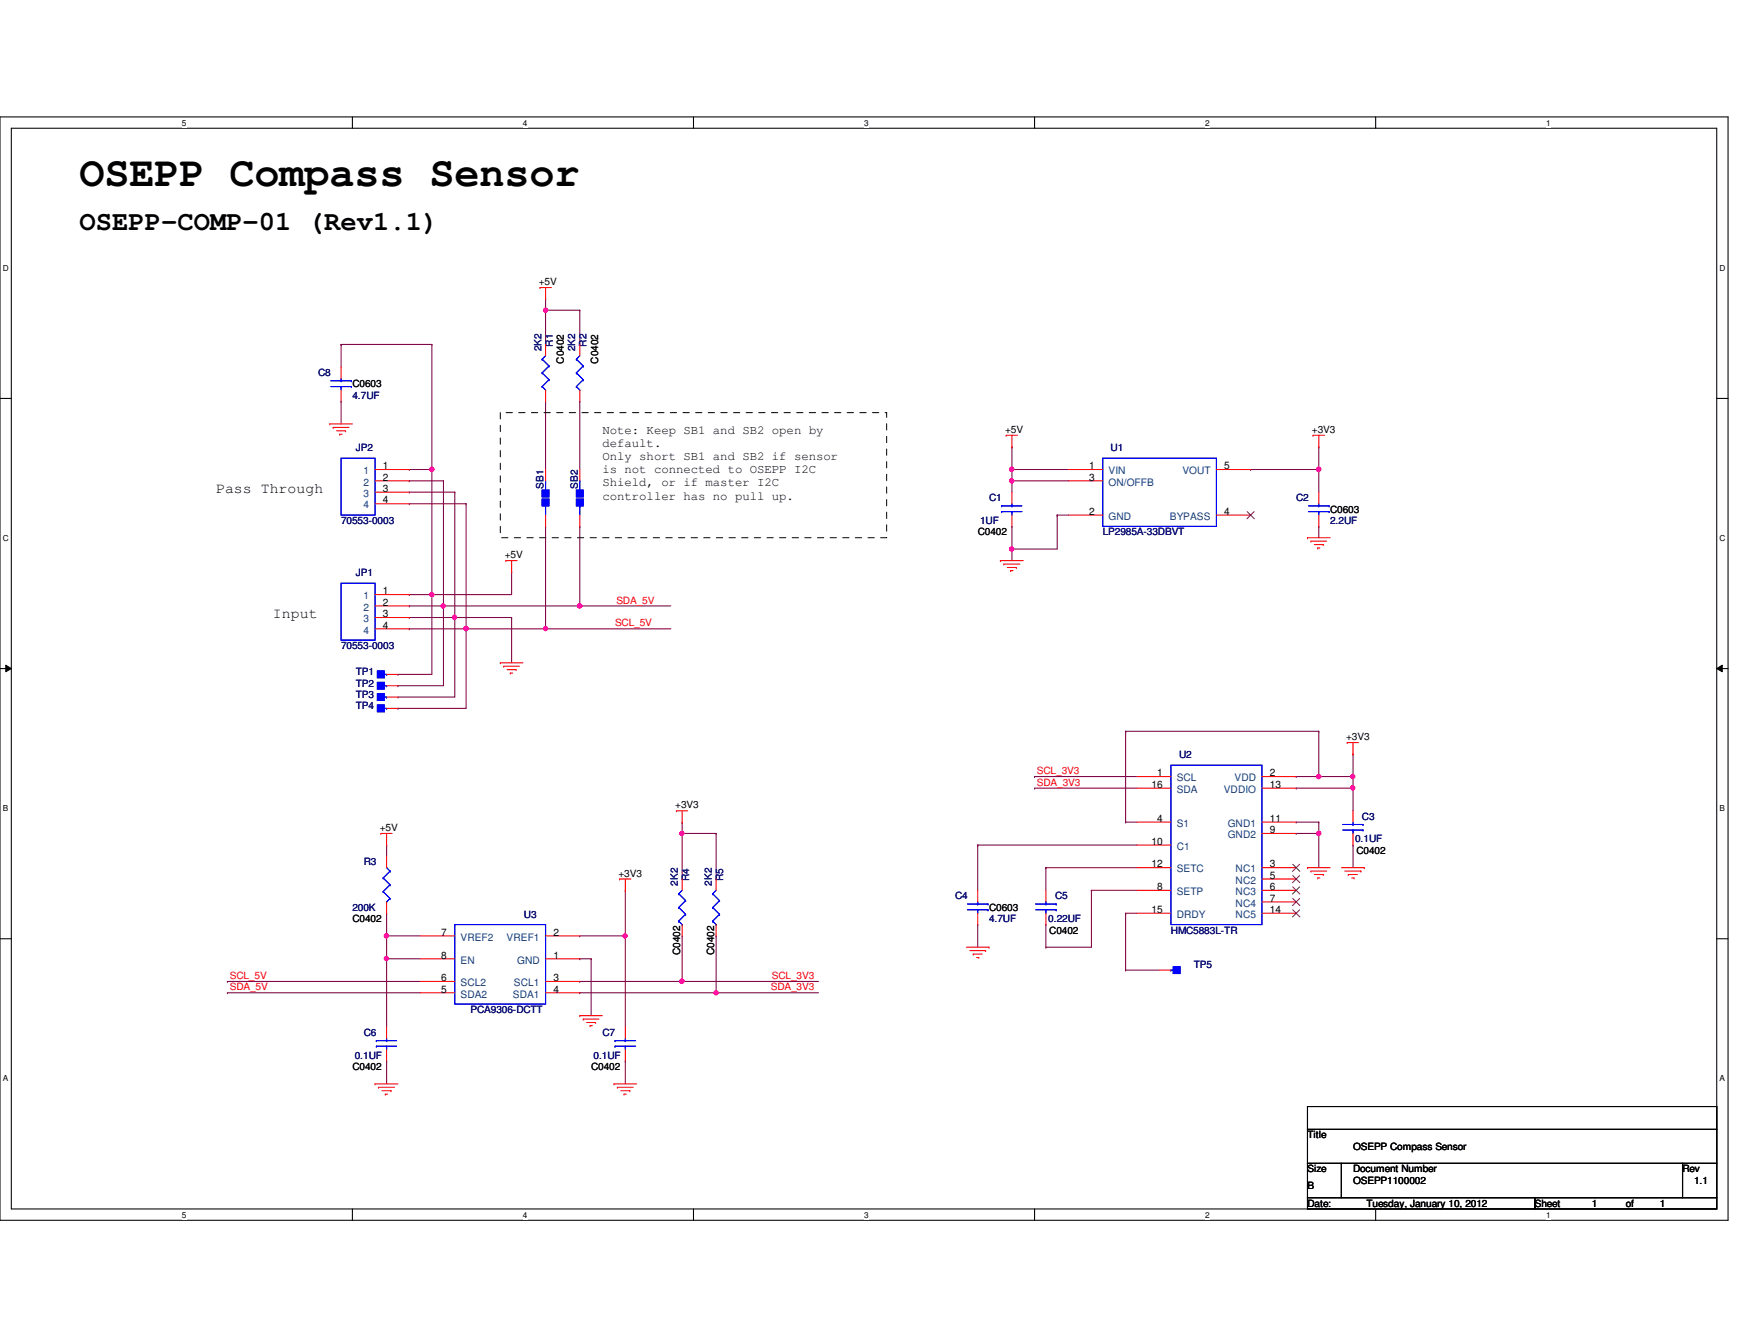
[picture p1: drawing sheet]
<svg xmlns="http://www.w3.org/2000/svg" width="279mm" height="216mm" viewBox="0 0 279 216" stroke-linecap="round" stroke-linejoin="round" font-family="sans-serif">
<path d="M0 18.8h278v177.4h-278zM1.8 20.6h274.3v173.8h-274.3z" fill="none" stroke="#000" stroke-width=".17"/>
<g fill="#fff">
<path d="M29.3 19h.7v1.5h-.7z"/>
<path d="M29.3 194.6h.7v1.4h-.7z"/>
</g>
<path d="M56.7 18.8v1.8M56.7 194.4v1.8" fill="none" stroke="#000" stroke-width=".17"/>
<g fill="#fff">
<path d="M84.1 19h.7v1.5h-.7z"/>
<path d="M84.1 194.6h.7v1.4h-.7z"/>
</g>
<path d="M111.5 18.8v1.8M111.5 194.4v1.8" fill="none" stroke="#000" stroke-width=".17"/>
<g fill="#fff">
<path d="M139 19h.7v1.5h-.7z"/>
<path d="M139 194.6h.7v1.4h-.7z"/>
</g>
<path d="M166.4 18.8v1.8M166.4 194.4v1.8" fill="none" stroke="#000" stroke-width=".17"/>
<g fill="#fff">
<path d="M193.8 19h.8v1.5h-.8z"/>
<path d="M193.8 194.6h.8v1.4h-.8z"/>
</g>
<path d="M221.3 18.8v1.8M221.3 194.4v1.8" fill="none" stroke="#000" stroke-width=".17"/>
<g fill="#fff">
<path d="M248.7 19h.7v1.5h-.7z"/>
<path d="M248.7 194.6h.7v1.4h-.7z"/>
<path d="M.5 42.3h.9v1.5h-.9z"/>
<path d="M276.6 42.3h.9v1.5h-.9z"/>
<path d="M.5 85.8h.9v1.4h-.9z"/>
<path d="M276.6 85.8h.9v1.4h-.9z"/>
</g>
<path d="M0 64.1h1.8M276.1 64.1h1.9" fill="none" stroke="#000" stroke-width=".17"/>
<g fill="#fff">
<path d="M.5 129.2h.8v1.5h-.8z"/>
<path d="M276.6 129.2h.9v1.5h-.9z"/>
</g>
<path d="M0 107.5h1.8M276.1 107.5h1.9" fill="none" stroke="#000" stroke-width=".17"/>
<path d="M.9 106.9l.9 .6-.9 .5zM276.1 107.5l.9-.6v1.1z" fill="#000"/>
<path d="M.9 106.9l.9 .6-.9 .5zM276.1 107.5l.9-.6v1.1z" fill="none" stroke="#000" stroke-width=".16"/>
<g fill="#fff">
<path d="M.5 172.6h.8v1.5h-.8z"/>
<path d="M276.6 172.6h.9v1.5h-.9z"/>
</g>
<path d="M0 150.9h1.8M276.1 150.9h1.9" fill="none" stroke="#000" stroke-width=".17"/>
<path d="M69.5 95.6h.1M69.5 95.6h12.8M73.2 99.3h.1M73.2 99.3h9.1" fill="none" stroke="#800040" stroke-width=".17"/>
<circle cx="73.1" cy="99.2" r=".34" fill="#f0f"/>
<circle cx="73.1" cy="99.2" r=".34" fill="none" stroke="#f0f" stroke-width=".17"/>
<path d="M82.3 99.3h.1M82.3 99.3v7.3M87.8 101.1h.1M87.8 101.1h20.1" fill="none" stroke="#800040" stroke-width=".17"/>
<circle cx="87.8" cy="101" r=".34" fill="#f0f"/>
<circle cx="87.8" cy="101" r=".34" fill="none" stroke="#f0f" stroke-width=".17"/>
<path d="M93.3 97.4h.1M93.3 97.4h14.6" fill="none" stroke="#800040" stroke-width=".17"/>
<circle cx="93.2" cy="97.4" r=".36" fill="#f0f"/>
<circle cx="93.2" cy="97.4" r=".36" fill="none" stroke="#f0f" stroke-width=".17"/>
<path d="M71.3 97.4h.1M82.3 91.9h.1M82.3 91.9v3.7M87.8 84.6h.1M87.8 84.6v16.5M93.3 84.6h.1M93.3 84.6v12.8h-22" fill="none" stroke="#800040" stroke-width=".17"/>
<circle cx="71.3" cy="97.4" r=".34" fill="#f0f"/>
<circle cx="71.3" cy="97.4" r=".34" fill="none" stroke="#f0f" stroke-width=".17"/>
<path d="M75 101.1h.1M75 101.1h12.8" fill="none" stroke="#800040" stroke-width=".17"/>
<circle cx="75" cy="101" r=".36" fill="#f0f"/>
<circle cx="75" cy="101" r=".36" fill="none" stroke="#f0f" stroke-width=".17"/>
<path d="M87.8 49.9h.1M87.8 49.9v5.5" fill="none" stroke="#800040" stroke-width=".17"/>
<circle cx="87.8" cy="49.9" r=".34" fill="#f0f"/>
<circle cx="87.8" cy="49.9" r=".34" fill="none" stroke="#f0f" stroke-width=".17"/>
<path d="M87.8 49.9h.1M87.8 49.9h5.5M93.3 49.9h.1M93.3 49.9v5.5M69.5 95.6h.1M69.5 95.6v12.8" fill="none" stroke="#800040" stroke-width=".17"/>
<circle cx="69.5" cy="95.6" r=".34" fill="#f0f"/>
<circle cx="69.5" cy="95.6" r=".34" fill="none" stroke="#f0f" stroke-width=".17"/>
<g fill="none" stroke="#800040" stroke-width=".17">
<path d="M87.8 48h.1M87.8 48v1.9M162.8 77.3h.1M162.8 75.5h.1M162.8 77.3h9.1M162.8 75.5v1.8M65.8 97.4h.1M65.8 99.3h.1M65.8 95.6h.1M65.8 97.4h5.5M65.8 99.3h7.4M65.8 95.6h3.7"/>
<path d="M71.3 97.4h.1M71.3 97.4v12.8h-7.3M73.2 99.3h.1M73.2 99.3v12.8h-9.2M64 108.4h.1M64 110.2h.1M64 112.1h.1M64 113.9h.1M64 108.4h5.5M65.8 101.1h.1M65.8 101.1h9.2M75 101.1h.1"/>
<path d="M75 101.1v12.8h-11"/>
</g>
<circle cx="162.7" cy="77.3" r=".34" fill="#f0f"/>
<circle cx="162.7" cy="77.3" r=".34" fill="none" stroke="#f0f" stroke-width=".17"/>
<circle cx="162.7" cy="75.5" r=".35" fill="#f0f"/>
<circle cx="162.7" cy="75.5" r=".35" fill="none" stroke="#f0f" stroke-width=".17"/>
<path d="M162.8 75.5h.1M162.8 77.3h.1M162.8 75.5h9.1M162.8 77.3v1.8M162.8 88.3h.1M162.8 88.3v1.8" fill="none" stroke="#800040" stroke-width=".17"/>
<circle cx="162.7" cy="88.3" r=".34" fill="#f0f"/>
<circle cx="162.7" cy="88.3" r=".34" fill="none" stroke="#f0f" stroke-width=".17"/>
<path d="M201.2 75.5h.1M212.1 71.8h.1M212.1 71.8v3.7h-10.9M162.8 88.3h.1M162.8 84.6h.1M162.8 84.6v3.7M170.1 82.8h.1M170.1 82.8v5.5h-7.3M170.1 82.8h1.8" fill="none" stroke="#800040" stroke-width=".17"/>
<circle cx="212.1" cy="75.5" r=".37" fill="#f0f"/>
<circle cx="212.1" cy="75.5" r=".37" fill="none" stroke="#f0f" stroke-width=".17"/>
<path d="M212.1 75.5h.1M212.1 75.5v3.6M212.1 84.6h.1M212.1 84.6v1.8M62.2 154.1h.1M62.2 150.5h.1M62.2 154.1h5.4M62.2 150.5v3.6" fill="none" stroke="#800040" stroke-width=".17"/>
<circle cx="62.1" cy="150.4" r=".34" fill="#f0f"/>
<circle cx="62.1" cy="150.4" r=".34" fill="none" stroke="#f0f" stroke-width=".17"/>
<path d="M62.2 135.8h.1M62.2 135.8v1.9M62.2 150.5h.1M62.2 146.8h.1M62.2 154.1h.1M62.2 150.5h5.4M62.2 146.8v3.7M62.2 154.1v11M62.2 170.6h.1M62.2 170.6v3.6" fill="none" stroke="#800040" stroke-width=".17"/>
<circle cx="62.1" cy="154.1" r=".34" fill="#f0f"/>
<circle cx="62.1" cy="154.1" r=".34" fill="none" stroke="#f0f" stroke-width=".17"/>
<path d="M36.6 157.8h.1M36.6 159.6h.1M36.6 157.8h31M36.6 159.6h31M93.3 150.5h.1M100.6 143.1h.1M100.6 143.1v7.4h-7.3" fill="none" stroke="#800040" stroke-width=".17"/>
<circle cx="100.5" cy="150.4" r=".34" fill="#f0f"/>
<circle cx="100.5" cy="150.4" r=".34" fill="none" stroke="#f0f" stroke-width=".17"/>
<path d="M100.6 150.5h.1M100.6 150.5v14.6M109.7 157.8h.1M109.7 157.8h22M100.6 170.6h.1M100.6 170.6v3.6" fill="none" stroke="#800040" stroke-width=".17"/>
<circle cx="109.7" cy="157.7" r=".35" fill="#f0f"/>
<circle cx="109.7" cy="157.7" r=".35" fill="none" stroke="#f0f" stroke-width=".17"/>
<path d="M115.2 159.6h.1M115.2 159.6h16.5" fill="none" stroke="#800040" stroke-width=".17"/>
<circle cx="115.2" cy="159.6" r=".34" fill="#f0f"/>
<circle cx="115.2" cy="159.6" r=".34" fill="none" stroke="#f0f" stroke-width=".17"/>
<path d="M109.7 132.2h.1M109.7 134h.1M109.7 132.2v9.1" fill="none" stroke="#800040" stroke-width=".17"/>
<circle cx="109.7" cy="134" r=".34" fill="#f0f"/>
<circle cx="109.7" cy="134" r=".34" fill="none" stroke="#f0f" stroke-width=".17"/>
<g fill="none" stroke="#800040" stroke-width=".17">
<path d="M109.7 134h.1M109.7 134h5.5M115.2 134h.1M115.2 134v7.3M166.4 124.8h.1M166.4 126.7h.1M166.4 124.8h16.5M166.4 126.7h16.5M208.5 126.7h.1M217.6 135.8h.1M217.6 124.8h.1M217.6 124.8v1.9h-9.1"/>
<path d="M217.6 135.8v3.7M93.3 157.8h.1M93.3 159.6h.1M109.7 150.5h.1M109.7 150.5v7.3h-16.4M115.2 150.5h.1M115.2 150.5v9.1h-21.9"/>
</g>
<circle cx="217.6" cy="126.7" r=".34" fill="#f0f"/>
<circle cx="217.6" cy="126.7" r=".34" fill="none" stroke="#f0f" stroke-width=".17"/>
<path d="M208.5 124.8h.1M208.5 132.2h.1M208.5 124.8h3.6M208.5 132.2h3.6M212.1 134h.1M212.1 134v5.5" fill="none" stroke="#800040" stroke-width=".17"/>
<circle cx="212.1" cy="134" r=".36" fill="#f0f"/>
<circle cx="212.1" cy="134" r=".36" fill="none" stroke="#f0f" stroke-width=".17"/>
<g fill="none" stroke="#800040" stroke-width=".17">
<path d="M181.1 117.6h.1M181.1 117.6v14.6M181.1 117.6h31M212.1 117.6h.1M212.1 117.6v7.2M181.1 132.2h.1M181.1 132.2h1.8M208.5 134h.1M208.5 134h3.6M212.1 124.8h.1M212.1 124.8h5.5M217.6 126.7h.1"/>
<path d="M217.6 126.7v3.6"/>
</g>
<circle cx="217.6" cy="124.8" r=".34" fill="#f0f"/>
<circle cx="217.6" cy="124.8" r=".34" fill="none" stroke="#f0f" stroke-width=".17"/>
<circle cx="212.1" cy="124.8" r=".36" fill="#f0f"/>
<circle cx="212.1" cy="124.8" r=".36" fill="none" stroke="#f0f" stroke-width=".17"/>
<g fill="none" stroke="#800040" stroke-width=".17">
<path d="M69.5 75.5h.1M69.5 75.5v20.1M87.8 64.5h.1M87.8 64.5v11M93.3 64.5h.1M93.3 64.5v11M162.8 71.8h.1M162.8 71.8v3.7M157.3 135.8h.1M157.3 135.8h25.6M157.3 135.8v7.3M168.2 139.5h.1"/>
<path d="M168.2 139.5v3.6M168.2 139.5h14.7M212.1 132.2h.1M212.1 132.2v1.8M217.6 121.2h.1M217.6 121.2v3.6M157.3 148.6h.1M157.3 148.6v3.7M168.2 148.6h.1M168.2 152.3h.1M168.2 148.6v3.7M175.6 143.1h.1"/>
<path d="M175.6 143.1v9.2h-7.4M175.6 143.1h7.3M181.1 146.8h.1M181.1 156h.1M181.1 146.8h1.8M181.1 146.8v9.2M181.1 156h5.4"/>
</g>
<circle cx="69.5" cy="75.5" r=".35" fill="#f0f"/>
<circle cx="69.5" cy="75.5" r=".35" fill="none" stroke="#f0f" stroke-width=".17"/>
<g fill="none" stroke="#800040" stroke-width=".17">
<path d="M54.9 55.4h.1M54.9 55.4v3.6M54.9 55.4h14.6M69.5 55.4h.1M69.5 55.4v20.1h-3.7M54.9 64.5h.1M54.9 64.5v3.7M65.8 75.5h.1M65.8 77.3h.1M65.8 79.1h.1M65.8 77.3h5.5M65.8 79.1h7.4"/>
<path d="M71.3 77.3h.1M71.3 77.3v20.1M73.2 79.1h.1M73.2 79.1v20.2M65.8 81h.1M65.8 81h9.2M75 81h.1M75 81v20.1M93.3 154.1h.1M93.3 154.1h1.8M95.1 154.1h.1M95.1 154.1v9.2"/>
</g>
<g fill="none" stroke="#f00" stroke-width=".17">
<path d="M86.9 46.2h.1M86.9 46.2h1.8M87.8 48h.1M87.8 46.2v1.8M53 68.2h.1M53 68.2h3.7M53.6 68.7h.1M53.6 68.7h2.5M54.1 69.3h1.5M54.7 69.8h.1M54.7 69.8h.3M55.6 69.3h.1"/>
<path d="M161.8 70h.1M161.8 70h1.9M162.8 71.8h.1M162.8 70v1.8M211.2 70h.1M211.2 70h1.9M212.1 71.8h.1M212.1 70v1.8M81.4 90.1h.1M81.4 90.1h1.8M82.3 91.9h.1M82.3 90.1v1.8"/>
<path d="M160.9 90.1h.1M160.9 90.1h3.7M161.5 90.7h.1M161.5 90.7h2.5M162 91.2h1.5M162.6 91.7h.1M162.6 91.7h.3M163.5 91.2h.1M210.3 86.4h.1M210.3 86.4h3.7M210.9 87h.1M210.9 87h2.5"/>
<path d="M211.4 87.5h1.5M212 88.1h.1M212 88.1h.3M212.9 87.5h.1M80.5 106.6h.1M80.5 106.6h3.6M81 107.1h.1M81 107.1h2.6M81.6 107.7h1.4M82.1 108.2h.1M82.1 108.2h.4M83 107.7h.1"/>
<path d="M216.7 119.4h.1M216.7 119.4h1.8M217.6 119.4v1.8M61.3 134h.1M61.3 134h1.8M62.2 135.8h.1M62.2 134v1.8M62.2 137.7v1.8M108.8 130.3h.1M108.8 130.3h1.8M109.7 132.2h.1M109.7 130.3v1.9"/>
<path d="M210.3 139.5h.1M210.3 139.5h3.7M215.8 139.5h3.7M217.6 121.2h.1M219.5 139.5h.1M62.2 145v1.8M99.7 141.3h.1M99.7 141.3h1.8M100.6 143.1h.1M100.6 141.3v1.8M155.4 152.3h3.7M156 152.8h2.5"/>
<path d="M156.5 153.4h.1M156.5 153.4h1.5M157.1 153.9h.3M157.4 153.9h.1M158.5 152.8h.1M159.1 152.3h.1M210.9 140h.1M210.9 140h2.5M211.4 140.6h1.5M212 141.1h.1M212 141.1h.3M212.9 140.6h.1"/>
<path d="M216.3 140h2.6M216.9 140.6h.1M216.9 140.6h1.5M217.4 141.1h.4M217.8 141.1h.1M218.9 140h.1M60.3 174.2h.1M60.3 174.2h3.7M60.9 174.8h.1M60.9 174.8h2.6M61.4 175.3h1.5M62 175.9h.1"/>
<path d="M62 175.9h.4M62.9 175.3h.1M93.3 163.3h.1M93.3 163.3h3.6M93.8 163.8h.1M93.8 163.8h2.6M94.4 164.4h1.4M94.9 164.9h.1M94.9 164.9h.4M95.8 164.4h.1M98.8 174.2h.1M98.8 174.2h3.6"/>
<path d="M99.3 174.8h.1M99.3 174.8h2.6M99.9 175.3h1.4M100.4 175.9h.1M100.4 175.9h.4M101.3 175.3h.1"/>
</g>
<path d="M210.3 177.9h65.8v3.7h-65.8zM210.3 181.6h65.8v5.4h-65.8zM210.3 187h5.5v5.5h-5.5zM210.3 192.5h36.6v1.9h-36.6zM215.8 187h54.8v5.5h-54.8zM246.9 192.5h29.2v1.9h-29.2zM270.6 187h5.5v5.5h-5.5z" fill="none" stroke="#000" stroke-width=".17"/>
<path d="M80.5 66.3h62.1v20.1h-62.1z" fill="none" stroke="#000" stroke-width=".16" stroke-dasharray="1 1 1 1 1 1 1 1"/>
<path d="M62.2 139.5l.5 .5M61.6 143.3h.1M61.6 141.1h.1M61.6 141.1l1.1 1.1M61.6 143.3l1.1 1.1M62.2 145h.1M62.7 142.2h.1M62.7 144.4h.1M62.7 140h.1M62.7 142.2l-1.1 1.1M62.7 144.4l-.5 .6M62.7 140l-1.1 1.1" fill="none" stroke="#00f" stroke-width=".17"/>
<path d="M92.7 80.2h1.1v1.1h-1.1z" fill-rule="evenodd" fill="#00f"/>
<path d="M92.7 80.2h1.1v1.1h-1.1z" fill="none" stroke="#00f" stroke-width=".17"/>
<path d="M92.7 78.8h1.1v1.1h-1.1z" fill-rule="evenodd" fill="#00f"/>
<path d="M92.7 78.8h1.1v1.1h-1.1zM93.3 77.3h.1M93.3 77.3v1.5M93.3 81.3h.1M93.3 81.3v1.5" fill="none" stroke="#00f" stroke-width=".17"/>
<path d="M92.7 80.2h1.1v1.1h-1.1z" fill-rule="evenodd" fill="#00f"/>
<path d="M92.7 80.2h1.1v1.1h-1.1z" fill="none" stroke="#00f" stroke-width=".17"/>
<path d="M92.7 78.8h1.1v1.1h-1.1z" fill-rule="evenodd" fill="#00f"/>
<g fill="none" stroke="#00f" stroke-width=".17">
<path d="M87.2 59.9h.1M87.2 57.7h.1M87.2 59.9l1.1 1.1M87.2 57.7l1.1 1.1M87.8 57.2l-.6 .5M88.3 58.8h.1M88.3 58.8l-1.1 1.1M54.9 73.7h5.4v9.1h-5.4zM87.2 62.1h.1M87.2 62.1l.6 .6M87.8 62.7h.1M88.3 61h.1"/>
<path d="M88.3 61l-1.1 1.1M92.7 78.8h1.1v1.1h-1.1zM93.3 77.3h.1M93.3 77.3v1.5M93.3 81.3h.1M93.3 81.3v1.5M109.2 145.9h.1M109.2 148.1h.1M109.2 143.7h.1M109.2 145.9l1.1 1.1M109.2 148.1l.5 .5M109.2 143.7l1.1 1.1"/>
<path d="M109.7 148.6h.1M109.7 143.1l-.5 .6M110.3 147h.1M110.3 144.8h.1M110.3 144.8l-1.1 1.1M110.3 147l-1.1 1.1"/>
</g>
<path d="M87.8 55.4v1.8M60.3 75.5h5.5M60.3 77.3h5.5M60.3 79.1h5.5M87.8 62.7v1.8M93.3 75.5v1.8M60.3 81h5.5M93.3 82.8v1.8M109.7 141.3v1.8M109.7 148.6v1.9" fill="none" stroke="#f00" stroke-width=".17"/>
<path d="M60.7 107.9h1.1v1.1h-1.1z" fill-rule="evenodd" fill="#00f"/>
<path d="M60.7 107.9h1.1v1.1h-1.1zM61.8 108.4h.4M62.2 108.4h.1" fill="none" stroke="#00f" stroke-width=".17"/>
<path d="M60.7 107.9h1.1v1.1h-1.1z" fill-rule="evenodd" fill="#00f"/>
<path d="M60.7 107.9h1.1v1.1h-1.1zM61.8 108.4h.4M62.2 108.4h.1" fill="none" stroke="#00f" stroke-width=".17"/>
<path d="M62.2 108.4h1.8" fill="none" stroke="#f00" stroke-width=".17"/>
<path d="M60.7 109.7h1.1v1.1h-1.1z" fill-rule="evenodd" fill="#00f"/>
<path d="M60.7 109.7h1.1v1.1h-1.1zM61.8 110.2h.4M62.2 110.2h.1" fill="none" stroke="#00f" stroke-width=".17"/>
<path d="M60.7 109.7h1.1v1.1h-1.1z" fill-rule="evenodd" fill="#00f"/>
<path d="M60.7 109.7h1.1v1.1h-1.1zM61.8 110.2h.4M62.2 110.2h.1" fill="none" stroke="#00f" stroke-width=".17"/>
<path d="M62.2 110.2h1.8" fill="none" stroke="#f00" stroke-width=".17"/>
<path d="M188.7 155.4h1.1v1.1h-1.1z" fill-rule="evenodd" fill="#00f"/>
<path d="M188.3 156h.1M188.3 156h.4M188.7 155.4h1.1v1.1h-1.1z" fill="none" stroke="#00f" stroke-width=".17"/>
<path d="M188.7 155.4h1.1v1.1h-1.1z" fill-rule="evenodd" fill="#00f"/>
<g fill="none" stroke="#00f" stroke-width=".17">
<path d="M161.1 82.3h.1M161.1 81.3h.1M161.1 82.3h3.3M161.1 81.3h3.3M162.8 82.3h.1M162.8 81.3h.1M162.8 81v.3M162.8 82.3v.5M188.3 156h.1M188.3 156h.4M188.7 155.4h1.1v1.1h-1.1zM98.9 168.2h.1"/>
<path d="M98.9 167.3h.1M98.9 168.2h3.3M98.9 167.3h3.3M100.6 168.2h.1M100.6 167.3h.1M100.6 166.9v.4M100.6 168.2v.5"/>
</g>
<path d="M162.8 79.1v1.9M162.8 82.8v1.8M186.5 156h1.8M100.6 165.1v1.8M100.6 168.7v1.9" fill="none" stroke="#f00" stroke-width=".17"/>
<path d="M60.7 111.5h1.1v1.1h-1.1z" fill-rule="evenodd" fill="#00f"/>
<path d="M60.7 111.5h1.1v1.1h-1.1zM61.8 112.1h.4M62.2 112.1h.1" fill="none" stroke="#00f" stroke-width=".17"/>
<path d="M60.7 111.5h1.1v1.1h-1.1z" fill-rule="evenodd" fill="#00f"/>
<path d="M60.7 111.5h1.1v1.1h-1.1zM61.8 112.1h.4M62.2 112.1h.1M155.6 146.3h3.3M155.6 145.3h3.3M157.3 146.3h.1M157.3 145.3h.1M157.3 145v.3M157.3 146.3v.5M158.9 146.3h.1M158.9 145.3h.1" fill="none" stroke="#00f" stroke-width=".17"/>
<path d="M62.2 112.1h1.8M157.3 143.1v1.9M157.3 146.8v1.8" fill="none" stroke="#f00" stroke-width=".17"/>
<path d="M87.2 80.2h1.1v1.1h-1.1z" fill-rule="evenodd" fill="#00f"/>
<path d="M87.2 80.2h1.1v1.1h-1.1z" fill="none" stroke="#00f" stroke-width=".17"/>
<path d="M87.2 78.8h1.1v1.1h-1.1z" fill-rule="evenodd" fill="#00f"/>
<path d="M87.2 78.8h1.1v1.1h-1.1zM87.8 77.3h.1M87.8 77.3v1.5M87.8 81.3h.1M87.8 81.3v1.5" fill="none" stroke="#00f" stroke-width=".17"/>
<path d="M87.2 80.2h1.1v1.1h-1.1z" fill-rule="evenodd" fill="#00f"/>
<path d="M87.2 80.2h1.1v1.1h-1.1z" fill="none" stroke="#00f" stroke-width=".17"/>
<path d="M87.2 78.8h1.1v1.1h-1.1z" fill-rule="evenodd" fill="#00f"/>
<path d="M87.2 78.8h1.1v1.1h-1.1zM87.8 77.3h.1M87.8 77.3v1.5M54.9 93.8h5.4v9.1h-5.4zM87.8 81.3h.1M87.8 81.3v1.5" fill="none" stroke="#00f" stroke-width=".17"/>
<path d="M87.8 75.5v1.8M60.3 95.6h5.5M60.3 97.4h5.5M60.3 99.3h5.5M87.8 82.8v1.8M60.3 101.1h5.5" fill="none" stroke="#f00" stroke-width=".17"/>
<path d="M60.7 113.3h1.1v1.1h-1.1z" fill-rule="evenodd" fill="#00f"/>
<path d="M60.7 113.3h1.1v1.1h-1.1zM61.8 113.9h.4M62.2 113.9h.1" fill="none" stroke="#00f" stroke-width=".17"/>
<path d="M60.7 113.3h1.1v1.1h-1.1z" fill-rule="evenodd" fill="#00f"/>
<g fill="none" stroke="#00f" stroke-width=".17">
<path d="M92.7 59.9h.1M92.7 57.7h.1M92.7 59.9l1.1 1.1M92.7 57.7l1.1 1.1M93.3 57.2l-.6 .5M93.8 58.8h.1M93.8 58.8l-1.1 1.1M53.2 62.1h3.3M53.2 61.2h3.3M54.9 62.1h.1M54.9 61.2h.1M54.9 60.8v.4"/>
<path d="M54.9 62.1v.6M56.5 62.1h.1M56.5 61.2h.1M92.7 62.1h.1M92.7 62.1l.6 .6M93.3 62.7h.1M93.8 61h.1M93.8 61l-1.1 1.1M177.4 73.7h18.3v10.9h-18.3zM210.5 82.3h3.3M210.5 81.3h3.3M212.1 82.3h.1"/>
<path d="M212.1 81.3h.1M212.1 81v.3M212.1 82.3v.5M213.8 82.3h.1M213.8 81.3h.1M60.7 113.3h1.1v1.1h-1.1zM61.8 113.9h.4M62.2 113.9h.1M188.3 123h14.7v25.6h-14.7zM216 133.4h3.2M216 132.5h3.2M217.6 133.4h.1"/>
<path d="M217.6 132.5h.1M217.6 132.2v.3M217.6 133.4v.6M219.2 133.4h.1M219.2 132.5h.1M73.2 148.6h14.6v12.8h-14.6zM114.6 145.9h.1M114.6 148.1h.1M114.6 143.7h.1M114.6 145.9l1.1 1.1M114.6 148.1l.6 .5M114.6 143.7l1.1 1.1"/>
<path d="M115.2 148.6h.1M115.2 143.1l-.6 .6M115.7 147h.1M115.7 144.8h.1M115.7 144.8l-1.1 1.1M115.7 147l-1.1 1.1M166.6 146.3h3.3M166.6 145.3h3.3M168.2 146.3h.1M168.2 145.3h.1M168.2 145v.3M168.2 146.3v.5"/>
<path d="M169.9 146.3h.1M169.9 145.3h.1M60.5 168.2h.1M60.5 167.3h.1M60.5 168.2h3.3M60.5 167.3h3.3M62.2 168.2h.1M62.2 167.3h.1M62.2 166.9v.4M62.2 168.2v.5"/>
</g>
<g fill="none" stroke="#f00" stroke-width=".17">
<path d="M54.9 59v1.8M93.3 55.4v1.8M54.9 62.7v1.8M93.3 62.7v1.8M171.9 75.5h5.5M171.9 77.3h5.5M195.7 75.5h5.5M212.1 79.1v1.9M171.9 82.8h5.5M195.7 82.8h5.5M212.1 82.8v1.8M62.2 113.9h1.8"/>
<path d="M182.9 124.8h5.4M182.9 139.5h5.4M182.9 132.2h5.4M182.9 135.8h5.4M182.9 126.7h5.4M203 124.8h5.5M203 139.5h5.5M203 132.2h5.5M203 134h5.5M203 126.7h5.5M217.6 130.3v1.9M217.6 134v1.8"/>
<path d="M67.6 154.1h5.6M67.6 150.5h5.6M67.6 157.8h5.6M67.6 159.6h5.6M87.8 154.1h5.5M87.8 150.5h5.5M87.8 157.8h5.5M87.8 159.6h5.5M115.2 141.3v1.8M115.2 148.6v1.9M168.2 143.1v1.9M168.2 146.8v1.8"/>
<path d="M182.9 143.1h5.4M182.9 146.8h5.4M203 141.3h5.5M203 143.1h5.5M203 145h5.5M203 146.8h5.5M62.2 165.1v1.8M62.2 168.7v1.9"/>
</g>
<path d="M200.6 82.3l1.2 1.1M201.7 82.3l-1.1 1.1M207.9 138.9l1.2 1.2M209 138.9l-1.1 1.2M207.9 140.8l1.2 1.1M207.9 142.6l1.2 1.1M207.9 144.4l1.2 1.2M207.9 146.3l1.2 1.1M209 140.8l-1.1 1.1M209 142.6l-1.1 1.1M209 144.4l-1.1 1.2M209 146.3l-1.1 1.1" fill="none" stroke="#804000" stroke-width=".16"/>
<circle cx="73.1" cy="99.2" r=".34" fill="#f0f"/>
<circle cx="73.1" cy="99.2" r=".34" fill="none" stroke="#f0f" stroke-width=".17"/>
<circle cx="87.8" cy="101" r=".34" fill="#f0f"/>
<circle cx="87.8" cy="101" r=".34" fill="none" stroke="#f0f" stroke-width=".17"/>
<circle cx="93.2" cy="97.4" r=".36" fill="#f0f"/>
<circle cx="93.2" cy="97.4" r=".36" fill="none" stroke="#f0f" stroke-width=".17"/>
<circle cx="71.3" cy="97.4" r=".34" fill="#f0f"/>
<circle cx="71.3" cy="97.4" r=".34" fill="none" stroke="#f0f" stroke-width=".17"/>
<circle cx="75" cy="101" r=".36" fill="#f0f"/>
<circle cx="75" cy="101" r=".36" fill="none" stroke="#f0f" stroke-width=".17"/>
<circle cx="87.8" cy="49.9" r=".34" fill="#f0f"/>
<circle cx="87.8" cy="49.9" r=".34" fill="none" stroke="#f0f" stroke-width=".17"/>
<circle cx="69.5" cy="95.6" r=".34" fill="#f0f"/>
<circle cx="69.5" cy="95.6" r=".34" fill="none" stroke="#f0f" stroke-width=".17"/>
<circle cx="162.7" cy="77.3" r=".34" fill="#f0f"/>
<circle cx="162.7" cy="77.3" r=".34" fill="none" stroke="#f0f" stroke-width=".17"/>
<circle cx="162.7" cy="75.5" r=".35" fill="#f0f"/>
<circle cx="162.7" cy="75.5" r=".35" fill="none" stroke="#f0f" stroke-width=".17"/>
<circle cx="162.7" cy="88.3" r=".34" fill="#f0f"/>
<circle cx="162.7" cy="88.3" r=".34" fill="none" stroke="#f0f" stroke-width=".17"/>
<circle cx="212.1" cy="75.5" r=".37" fill="#f0f"/>
<circle cx="212.1" cy="75.5" r=".37" fill="none" stroke="#f0f" stroke-width=".17"/>
<circle cx="62.1" cy="150.4" r=".34" fill="#f0f"/>
<circle cx="62.1" cy="150.4" r=".34" fill="none" stroke="#f0f" stroke-width=".17"/>
<circle cx="62.1" cy="154.1" r=".34" fill="#f0f"/>
<circle cx="62.1" cy="154.1" r=".34" fill="none" stroke="#f0f" stroke-width=".17"/>
<circle cx="100.5" cy="150.4" r=".34" fill="#f0f"/>
<circle cx="100.5" cy="150.4" r=".34" fill="none" stroke="#f0f" stroke-width=".17"/>
<circle cx="109.7" cy="157.7" r=".35" fill="#f0f"/>
<circle cx="109.7" cy="157.7" r=".35" fill="none" stroke="#f0f" stroke-width=".17"/>
<circle cx="115.2" cy="159.6" r=".34" fill="#f0f"/>
<circle cx="115.2" cy="159.6" r=".34" fill="none" stroke="#f0f" stroke-width=".17"/>
<circle cx="109.7" cy="134" r=".34" fill="#f0f"/>
<circle cx="109.7" cy="134" r=".34" fill="none" stroke="#f0f" stroke-width=".17"/>
<circle cx="217.6" cy="126.7" r=".34" fill="#f0f"/>
<circle cx="217.6" cy="126.7" r=".34" fill="none" stroke="#f0f" stroke-width=".17"/>
<circle cx="212.1" cy="134" r=".36" fill="#f0f"/>
<circle cx="212.1" cy="134" r=".36" fill="none" stroke="#f0f" stroke-width=".17"/>
<circle cx="217.6" cy="124.8" r=".34" fill="#f0f"/>
<circle cx="217.6" cy="124.8" r=".34" fill="none" stroke="#f0f" stroke-width=".17"/>
<circle cx="212.1" cy="124.8" r=".36" fill="#f0f"/>
<circle cx="212.1" cy="124.8" r=".36" fill="none" stroke="#f0f" stroke-width=".17"/>
<circle cx="69.5" cy="75.5" r=".35" fill="#f0f"/>
<circle cx="69.5" cy="75.5" r=".35" fill="none" stroke="#f0f" stroke-width=".17"/>
<text font-size="6.7" x="12.8" y="29.8">OSEPP Compass Sensor</text>
<text font-size="4.4" x="12.8" y="37">OSEPP-COMP-01 (Rev1.1)</text>
<g font-size="2.4">
<text x="34.8" y="79.2">Pass Through</text>
<text x="43.9" y="99.3">Input</text>
</g>
<g font-size="2">
<text x="96.9" y="69.7">Note: Keep SB1 and SB2 open by</text>
<text x="96.9" y="71.8">default.</text>
<text x="96.9" y="74">Only short SB1 and SB2 if sensor</text>
<text x="96.9" y="76.1">is not connected to OSEPP I2C</text>
<text x="96.9" y="78.2">Shield, or if master I2C</text>
<text x="96.9" y="80.3">controller has no pull up.</text>
</g>
<g font-size="1.7" fill="#004080">
<text x="58.5" y="76.2">1</text>
<text x="178.3" y="76.2">VIN</text>
<text x="190.2" y="76.2">VOUT</text>
<text x="58.5" y="78.1">2</text>
<text x="58.5" y="79.9">3</text>
<text x="58.5" y="81.7">4</text>
<text x="178.3" y="83.6">GND</text>
<text x="178.3" y="78.1">ON/OFFB</text>
<text x="188.2" y="83.6">BYPASS</text>
<text x="58.5" y="96.4">1</text>
<text x="58.5" y="98.2">2</text>
<text x="58.5" y="100">3</text>
<text x="58.5" y="101.9">4</text>
<text x="189.3" y="125.6">SCL</text>
<text x="198.6" y="125.6">VDD</text>
<text x="189.3" y="127.5">SDA</text>
<text x="196.8" y="127.5">VDDIO</text>
<text x="189.3" y="132.9">S1</text>
<text x="189.3" y="136.6">C1</text>
<text x="197.5" y="134.7">GND2</text>
<text x="197.5" y="132.9">GND1</text>
<text x="189.3" y="143.9">SETP</text>
<text x="189.3" y="140.3">SETC</text>
<text x="198.8" y="140.3">NC1</text>
<text x="198.8" y="142.1">NC2</text>
<text x="198.8" y="143.9">NC3</text>
<text x="189.3" y="147.6">DRDY</text>
<text x="198.8" y="145.8">NC4</text>
<text x="198.8" y="147.6">NC5</text>
<text x="74.1" y="151.2">VREF2</text>
<text x="74.1" y="154.9">EN</text>
<text x="81.5" y="151.2">VREF1</text>
<text x="83.2" y="154.9">GND</text>
<text x="74.1" y="160.4">SDA2</text>
<text x="74.1" y="158.5">SCL2</text>
<text x="82.5" y="160.4">SDA1</text>
<text x="82.7" y="158.5">SCL1</text>
</g>
<g font-size="1.7">
<text x="61.6" y="75.4">1</text>
<text x="61.6" y="77.3">2</text>
<text x="175.2" y="75.4">1</text>
<text x="175.2" y="77.3">3</text>
<text x="196.9" y="75.4">5</text>
<text x="61.6" y="79.1">3</text>
<text x="61.6" y="80.9">4</text>
<text x="175.2" y="82.8">2</text>
<text x="196.9" y="82.8">4</text>
<text x="61.6" y="95.5">1</text>
<text x="61.6" y="97.4">2</text>
<text x="61.6" y="99.2">3</text>
<text x="61.6" y="101">4</text>
<text x="186.1" y="124.8">1</text>
<text x="204.3" y="124.8">2</text>
<text x="185.2" y="126.7">16</text>
<text x="204.3" y="126.7">13</text>
<text x="185.2" y="135.8">10</text>
<text x="186.1" y="132.1">4</text>
<text x="204.3" y="133.9">9</text>
<text x="204.3" y="132.1">11</text>
<text x="185.2" y="139.4">12</text>
<text x="186.1" y="143.1">8</text>
<text x="204.3" y="139.4">3</text>
<text x="204.3" y="141.3">5</text>
<text x="204.3" y="143.1">6</text>
<text x="185.2" y="146.8">15</text>
<text x="204.3" y="144.9">7</text>
<text x="204.3" y="146.8">14</text>
<text x="71" y="150.4">7</text>
<text x="71" y="154.1">8</text>
<text x="89" y="154.1">1</text>
<text x="89" y="150.4">2</text>
<text x="71" y="159.6">5</text>
<text x="71" y="157.7">6</text>
<text x="89" y="157.7">3</text>
<text x="89" y="159.6">4</text>
</g>
<g font-size="1.6">
<text x="86.7" y="45.8">+5V</text>
<text x="90.7" y="58.5" transform="rotate(-90 90.7 58.5)">C0402</text>
<text x="96.2" y="58.5" transform="rotate(-90 96.2 58.5)">C0402</text>
<text x="56.7" y="62.3">C0603</text>
<text x="161.7" y="69.6">+5V</text>
<text x="211" y="69.6">+3V3</text>
<text x="214" y="82.4">C0603</text>
<text x="81.2" y="89.7">+5V</text>
<text x="157.3" y="86.1">C0402</text>
<text x="216.5" y="119">+3V3</text>
<text x="108.6" y="130">+3V3</text>
<text x="61.1" y="133.6">+5V</text>
<text x="218.2" y="137.3">C0402</text>
<text x="99.5" y="140.9">+3V3</text>
<text x="56.7" y="148.3">C0402</text>
<text x="159.1" y="146.4">C0603</text>
<text x="109.4" y="153.6" transform="rotate(-90 109.4 153.6)">C0402</text>
<text x="114.9" y="153.6" transform="rotate(-90 114.9 153.6)">C0402</text>
<text x="168.8" y="150.1">C0402</text>
<text x="56.7" y="172">C0402</text>
<text x="95.1" y="172">C0402</text>
<text x="210.3" y="183">Title</text>
<text x="217.6" y="184.8">OSEPP Compass Sensor</text>
<text x="210.3" y="188.5">Size</text>
<text x="210.3" y="191.2">B</text>
<text x="217.6" y="188.5">Document Number</text>
<text x="217.6" y="190.3">OSEPP1100002</text>
<text x="270.6" y="188.5">Rev</text>
<text x="272.5" y="190.3">1.1</text>
<text x="210.3" y="194">Date:</text>
<text x="219.8" y="194">Tuesday, January 10, 2012</text>
<text x="246.9" y="194">Sheet</text>
<text x="256" y="194">1</text>
<text x="261.5" y="194">of</text>
<text x="267" y="194">1</text>
</g>
<g font-size="1.6" fill="#000080">
<text x="87.1" y="56.5" transform="rotate(-90 87.1 56.5)">2K2</text>
<text x="88.9" y="55.7" transform="rotate(-90 88.9 55.7)">R1</text>
<text x="92.5" y="56.5" transform="rotate(-90 92.5 56.5)">2K2</text>
<text x="94.4" y="55.7" transform="rotate(-90 94.4 55.7)">R2</text>
<text x="51.2" y="60.5">C8</text>
<text x="56.7" y="64.1">4.7UF</text>
<text x="57.2" y="72.5">JP2</text>
<text x="178.6" y="72.5">U1</text>
<text x="87.4" y="78.6" transform="rotate(-90 87.4 78.6)">SB1</text>
<text x="92.9" y="78.6" transform="rotate(-90 92.9 78.6)">SB2</text>
<text x="159.1" y="80.6">C1</text>
<text x="208.5" y="80.6">C2</text>
<text x="54.9" y="84.2">70553-0003</text>
<text x="157.6" y="84.2">1UF</text>
<text x="177.4" y="86.1">LP2985A-33DBVT</text>
<text x="214" y="84.2">2.2UF</text>
<text x="57.2" y="92.7">JP1</text>
<text x="54.9" y="104.4">70553-0003</text>
<text x="57.2" y="108.5">TP1</text>
<text x="57.2" y="110.4">TP2</text>
<text x="57.2" y="112.2">TP3</text>
<text x="57.2" y="114">TP4</text>
<text x="189.7" y="121.9">U2</text>
<text x="219.1" y="131.8">C3</text>
<text x="218" y="135.4">0.1UF</text>
<text x="58.5" y="139.1">R3</text>
<text x="109" y="142.4" transform="rotate(-90 109 142.4)">2K2</text>
<text x="110.8" y="141.7" transform="rotate(-90 110.8 141.7)">R4</text>
<text x="114.5" y="142.4" transform="rotate(-90 114.5 142.4)">2K2</text>
<text x="116.3" y="141.7" transform="rotate(-90 116.3 141.7)">R5</text>
<text x="56.7" y="146.4">200K</text>
<text x="84.3" y="147.5">U3</text>
<text x="153.6" y="144.6">C4</text>
<text x="159.1" y="148.3">4.7UF</text>
<text x="168.6" y="148.3">0.22UF</text>
<text x="169.7" y="144.6">C5</text>
<text x="188.3" y="150.1">HMC5883L-TR</text>
<text x="192" y="155.6">TP5</text>
<text x="58.5" y="166.5">C6</text>
<text x="75.7" y="162.9">PCA9306-DCTT</text>
<text x="96.9" y="166.5">C7</text>
<text x="57.1" y="170.2">0.1UF</text>
<text x="95.5" y="170.2">0.1UF</text>
</g>
<g font-size="1.6" fill="#f00">
<text x="98.9" y="100.7">SCL_5V</text>
<text x="99.1" y="97">SDA_5V</text>
<text x="166.8" y="124.5">SCL_3V3</text>
<text x="166.8" y="126.3">SDA_3V3</text>
<text x="37" y="157.4">SCL_5V</text>
<text x="37" y="159.2">SDA_5V</text>
<text x="124" y="159.2">SDA_3V3</text>
<text x="124.2" y="157.4">SCL_3V3</text>
</g>
<g font-size="1.3">
<text x="29.3" y="20.2">5</text>
<text x="84.1" y="20.2">4</text>
<text x="139" y="20.2">3</text>
<text x="193.8" y="20.2">2</text>
<text x="248.7" y="20.2">1</text>
<text x=".5" y="43.5">D</text>
<text x="276.6" y="43.5">D</text>
<text x=".5" y="87">C</text>
<text x="276.6" y="87">C</text>
<text x=".5" y="130.4">B</text>
<text x="276.6" y="130.4">B</text>
<text x=".5" y="173.8">A</text>
<text x="276.6" y="173.8">A</text>
<text x="29.3" y="195.7">5</text>
<text x="84.1" y="195.7">4</text>
<text x="139" y="195.7">3</text>
<text x="193.8" y="195.7">2</text>
<text x="248.7" y="195.7">1</text>
</g>
</svg>
